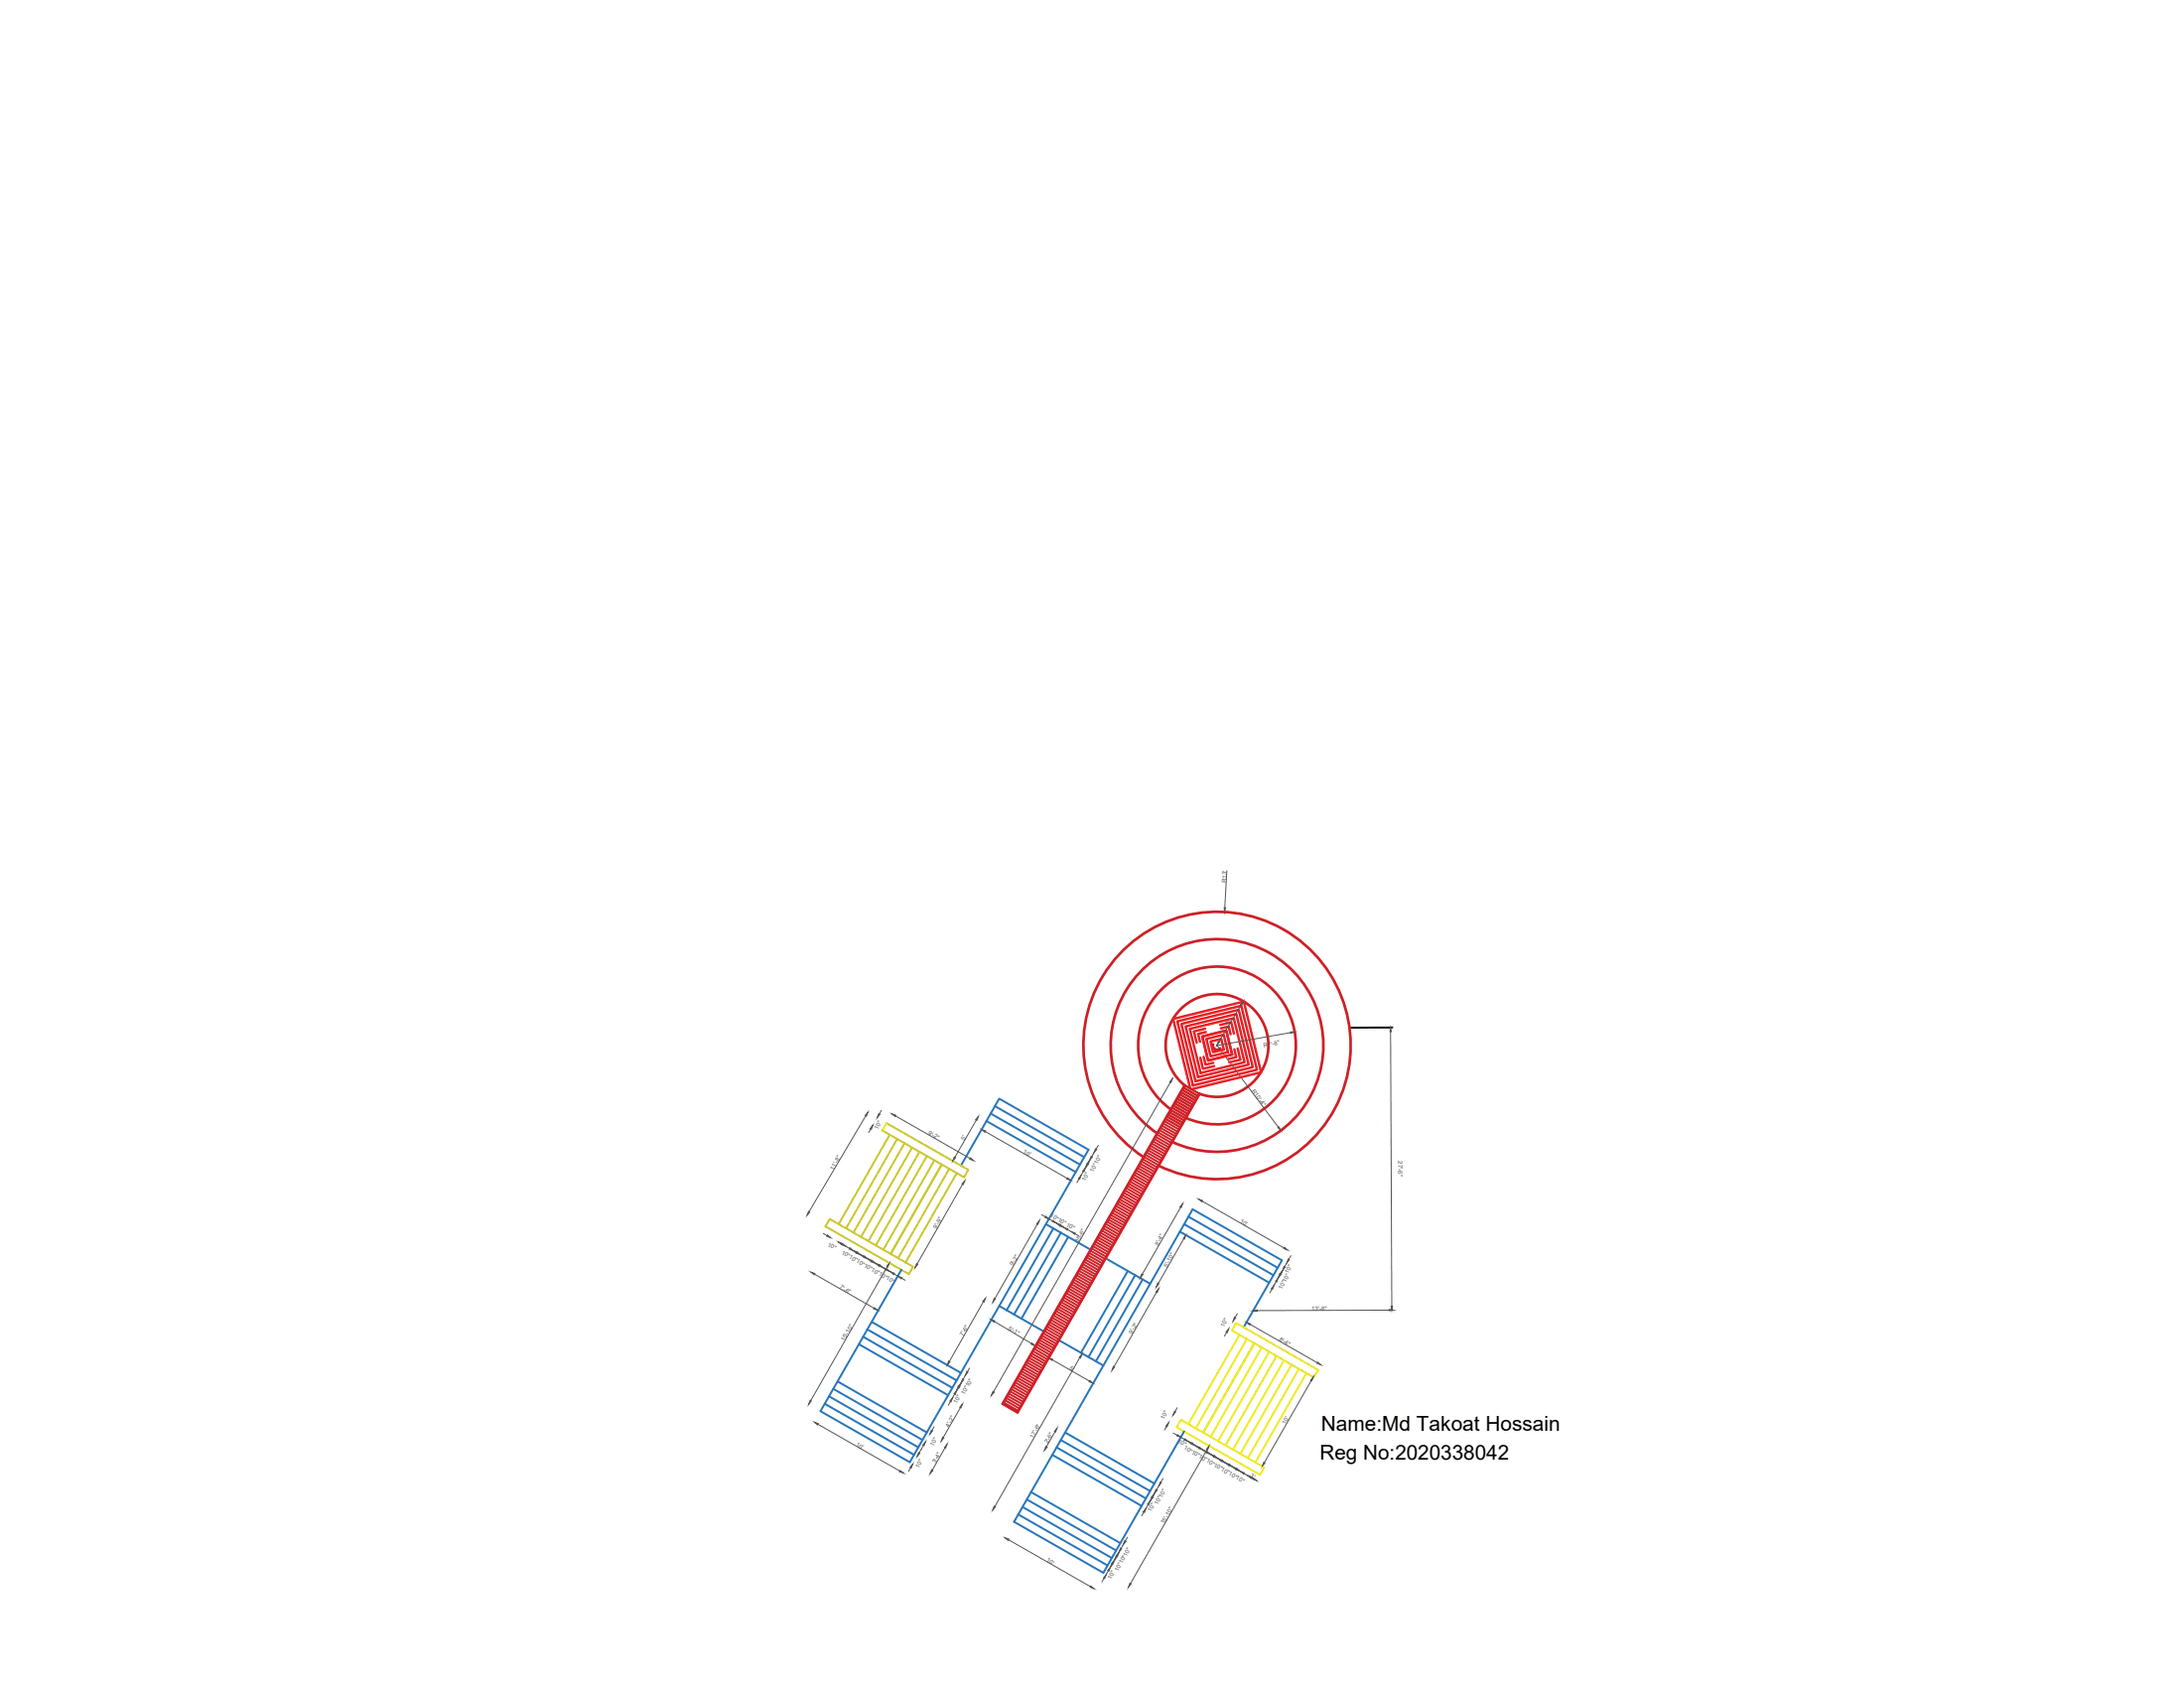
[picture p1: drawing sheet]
<svg xmlns="http://www.w3.org/2000/svg" width="279mm" height="216mm" viewBox="0 0 279 216" stroke-linecap="round" stroke-linejoin="round" font-family="sans-serif">
<!-- layer: 0 -->
<path d="M151.5 138.8a6.6 6.6 0 0 1 1.2-10.9 6.6 6.6 0 0 1 9.6 5.4 6.6 6.6 0 0 1-8.9 6.6M151.6 138.8l-23.3 40.8 1.9 1 23.3-40.7M155.2 133.6v.2l.2 .4M156.1 134.1l-.2 .1h-.4M146.3 148a17.1 17.1 0 0 1 1.1-29.2 17.1 17.1 0 0 1 25.4 14.5 17.1 17.1 0 0 1-24.6 15.8M148 144.9a13.6 13.6 0 0 1 1.2-23.1 13.6 13.6 0 0 1 20.1 11.5 13.6 13.6 0 0 1-19.4 12.7M149.8 141.9a10.1 10.1 0 0 1 1.1-17.1 10.1 10.1 0 0 1 14.9 8.5 10.1 10.1 0 0 1-14.1 9.7" fill="none" stroke="#cd2027" stroke-width=".35"/>
<g fill="none" stroke="#2776bb" stroke-width=".25">
<path d="M122.9 149.1l4.9-8.6 11.5 6.6-5.5 9.5M126.2 143.4l11.4 6.5M126.7 142.4l11.5 6.6M127.3 141.5l11.4 6.5M134.8 157.1l-6 10.5M135.7 157.7l-6 10.4M136.7 158.2l-6 10.5M139.5 159.8l-5.7-3.2-6 10.4 5.7 3.3M150.9 157.5l11.5 6.6M151.5 156.6l11.4 6.5M152 155.6l11.5 6.6M105.5 179.6l11.4 6.5"/>
<path d="M106.1 178.6l11.4 6.5M106.6 177.6l11.4 6.6M107.2 176.7l11.4 6.5M110.4 171l11.4 6.5M111 170l11.4 6.6M111.5 169.1l11.4 6.5M115.3 162.4l-5.4 9.5M127.8 167l-11.4 20-11.4-6.5 4.9-8.6 11.4 6.6M141.2 174.7l-11.5 19.9 11.5 6.6 4.8-8.6-11.4-6.5M141.4 160.9l5.7 3.3-5.9 10.5-5.8-3.3M144.3 162.6l-6 10.4M145.2 163.1l-5.9 10.5"/>
<path d="M146.2 163.6l-6 10.5M147.1 164.2l5.5-9.5 11.4 6.5-4.9 8.6M130.3 193.7l11.4 6.5M130.8 192.7l11.4 6.6M131.4 191.8l11.4 6.5M131.9 190.8l11.4 6.6M135.2 185.1l11.4 6.5M135.7 184.2l11.4 6.5M136.3 183.2l11.4 6.5M151.5 183.1l-5.5 9.5"/>
</g>
<g fill="none" stroke="#f1eb1f" stroke-width=".25">
<path d="M113.4 143.7l-.5 .9M159.1 169.8l-1-.6-.5 1 1 .5-6.6 11.4M159.5 171.3l-6.5 11.4M160.5 171.8l-6.6 11.4M161.4 172.4l-6.5 11.4M162.4 172.9l-6.6 11.4M163.3 173.4l-6.5 11.5M164.3 174l-6.6 11.4M165.2 174.5l-6.5 11.4M166.2 175.1l-6.6 11.4M167.1 175.6l-6.5 11.4M168.6 175.2l-.5 1"/>
<path d="M151.1 181.6l10.6 6.1-.5 .9-10.7-6.1z"/>
</g>
<g fill="none" stroke="#c8c92d" stroke-width=".25">
<path d="M106.2 155.9l10.6 6.1-.5 1-10.7-6.1zM112.9 144.6l9.5 5.4M113.4 143.7l10.5 5.9-.6 1-.9-.6-6.5 11.5M113.8 145.1l-6.5 11.5M114.8 145.7l-6.6 11.4M115.7 146.2l-6.5 11.4M116.7 146.8l-6.6 11.4M117.6 147.3l-6.5 11.4M118.6 147.9l-6.6 11.4M119.5 148.4l-6.5 11.4M120.5 149l-6.6 11.4M121.4 149.5l-6.5 11.4"/>
<path d="M160.5 171.8l-6.6 11.4"/>
</g>
<path d="M158.6 170.7l9.5 5.5M159.1 169.8l9.5 5.4" fill="none" stroke="#f8d731" stroke-width=".25"/>
<path d="M155.7 133.7h.1M178.1 131.4h-5.4" fill="none" stroke="#000" stroke-width=".25"/>
<g fill="none" stroke="#545454" stroke-width=".13">
<path d="M157 111.4l-.3 4.7M155.7 133.7l7.8 10.5M177.9 132l.2 35.1M110.8 142.7l-7.3 12.3M111.4 144.4l-.3 .5M112.8 142l-.3 .5M114.6 142.7l9.5 5.5M123.1 151.5l-5.8 10.2M124.9 143.3l-2.7 4.7M126 144.7l10.5 6M132.7 156.6l-5.4 9.5M151 154.4l-4.9 8.6"/>
<path d="M151.4 158.4l-3.2 5.8M153.8 153.6l10.5 6M104.2 163l7.6 4.3M113.5 162l-9.8 17.1M125.8 166.5l-4.3 7.6M127.2 169l4.8 2.9M134.6 173.9l4.8 2.8M138.1 173.6l-10.8 19.1M147.9 165.3l-5.4 9.5M156.9 170.4l-.3 .5M158.3 168l-.3 .5M159.9 169.4l8.6 4.9"/>
<path d="M167.7 176.6l-5.9 10.5M177.7 167.6h-16.8M104.6 182.2l10.5 6M120.9 185.2l-1.6 2.8M122.9 180.1l-2.2 3.8M129 196.9l10.5 6M149.2 182.4l-.2 .5M150.6 180.1l-.3 .4M154.4 185.4l-9.8 17.1"/>
</g>
<g fill="#545454" stroke="#545454" stroke-width=".13">
<path d="M139.4 176.6l.4 .3-.5-.2z"/>
<path d="M134.1 173.7l.6 .2-.1 .1z"/>
<path d="M138.4 173.2l-.2 .5-.1-.1z"/>
<path d="M127.2 192.6l.1 .1-.3 .5z"/>
<path d="M139.5 202.9l.5 .3-.5-.2z"/>
<path d="M128.6 196.7l.5 .2-.1 .1z"/>
<path d="M159.5 169.1l.5 .2-.1 .2z"/>
<path d="M168.5 174.2l.5 .4-.5-.2z"/>
<path d="M160.3 167.7l.6-.1v.1z"/>
<path d="M177.7 167.5l.6 .1-.6 .1z"/>
<path d="M153.3 153.4l.5 .2-.1 .1z"/>
<path d="M164.3 159.5l.4 .4-.5-.2z"/>
<path d="M146 162.9l.2 .1-.3 .5z"/>
<path d="M151.3 153.9l-.2 .6-.2-.1z"/>
<path d="M148.2 164.8l-.2 .5h-.1z"/>
<path d="M142.4 174.8h.2l-.4 .5z"/>
<path d="M148.1 164.1l.2 .1-.4 .4z"/>
<path d="M151.7 158l-.2 .5-.1-.1z"/>
<path d="M168 176.1l-.2 .5h-.1z"/>
<path d="M161.7 187l.1 .1-.3 .4z"/>
<path d="M157.9 168.5l.2 .1-.4 .4z"/>
<path d="M157.2 169.9l-.2 .6-.2-.1z"/>
<path d="M150.3 180.5l.1 .1-.3 .4z"/>
<path d="M149.5 182l-.2 .5-.1-.1z"/>
<path d="M156.6 116.1h.2l-.1 .6z"/>
<path d="M163.5 144.2l.1-.1 .3 .5z"/>
<path d="M126.7 168.7l.6 .2-.1 .2z"/>
<path d="M132 171.8l.4 .3-.5-.2z"/>
<path d="M133 156.1l-.2 .5-.2-.1z"/>
<path d="M127.2 166l.1 .1-.3 .5z"/>
<path d="M136.6 150.6l.4 .4-.5-.2z"/>
<path d="M125.6 144.5l.5 .2-.1 .1z"/>
<path d="M125.2 142.8l-.2 .5-.2-.1z"/>
<path d="M122.1 148l.1 .1-.3 .4z"/>
<path d="M124.1 148.1l.5 .4-.6-.2z"/>
<path d="M114.1 142.5l.5 .2-.1 .1z"/>
<path d="M178 167.1h.1v.5z"/>
<path d="M177.9 131.4l.1 .6h-.2z"/>
<path d="M123.4 151l-.2 .5-.1-.1z"/>
<path d="M117.3 161.6l.1 .1-.3 .4z"/>
<path d="M111.9 167.2l.4 .4-.5-.2z"/>
<path d="M103.7 162.7l.6 .2-.1 .1z"/>
<path d="M113.8 161.5l-.2 .6-.2-.1z"/>
<path d="M103.6 179.1l.2 .1-.4 .4z"/>
<path d="M115.2 188.1l.4 .3-.5-.2z"/>
<path d="M104.2 181.9l.5 .2-.1 .2z"/>
<path d="M121.2 184.7l-.2 .5-.2-.1z"/>
<path d="M119.2 188l.1 .1-.3 .4z"/>
<path d="M123.1 179.6l-.2 .5-.1-.1z"/>
<path d="M120.6 183.8l.1 .1-.3 .4z"/>
<path d="M112.4 142.4l.2 .1-.4 .5z"/>
<path d="M111.7 143.9l-.2 .5-.2-.1z"/>
<path d="M111 142.3l-.2 .5-.1-.1z"/>
<path d="M103.4 154.9l.2 .1-.4 .5z"/>
<path d="M126.1 166l-.2 .6-.2-.1z"/>
<path d="M121.4 174.1l.1 .1-.3 .4z"/>
<path d="M154.7 184.9l-.2 .5h-.2z"/>
<path d="M144.6 202.5l.1 .1-.3 .4z"/>
</g>
<g fill="none" stroke="#cd2027" stroke-width=".25">
<path d="M150.9 140l1.9 1M151.1 139.7l1.9 1.1M151.2 139.4l1.9 1.1M151.4 139.1l1.9 1.1M151.6 138.8l1.9 1.1M139.5 160l1.9 1M139.6 159.7l1.9 1.1M139.8 159.4l1.9 1.1M140 159.1l1.9 1.1M140.1 158.8l1.9 1.1M140.3 158.5l1.9 1.1M140.4 158.2l2 1.1"/>
<path d="M140.6 158l1.9 1M140.8 157.7l1.9 1M140.9 157.4l1.9 1.1M141.1 157.1l1.9 1.1M141.3 156.8l1.9 1.1M141.4 156.5l1.9 1.1M141.6 156.2l1.9 1.1M141.8 156l1.9 1M141.9 155.7l1.9 1M142.1 155.4l1.9 1.1M142.2 155.1l1.9 1.1M142.4 154.8l1.9 1.1"/>
<path d="M142.6 154.5l1.9 1.1M142.7 154.2l1.9 1.1M142.9 153.9l1.9 1.1M143.1 153.7l1.9 1M143.2 153.4l1.9 1.1M143.4 153.1l1.9 1.1M143.6 152.8l1.9 1.1M143.7 152.5l1.9 1.1M143.9 152.2l1.9 1.1M144.1 151.9l1.9 1.1M144.2 151.7l1.9 1.1M144.4 151.4l1.9 1.1"/>
<path d="M144.5 151.1l1.9 1.1M144.7 150.8l1.9 1.1M144.9 150.5l1.9 1.1M145 150.2l1.9 1.1M145.2 149.9l1.9 1.1M145.4 149.7l1.9 1.1M145.5 149.4l1.9 1.1M145.7 149.1l1.9 1.1M145.8 148.8l1.9 1.1M146 148.5l1.9 1.1M146.2 148.2l1.9 1.1M146.3 148l1.9 1"/>
<path d="M146.5 147.7l1.9 1.1M146.7 147.4l1.9 1.1M146.8 147.1l1.9 1.1M147 146.8l1.9 1.1M147.1 146.5l1.9 1.1M147.3 146.2l1.9 1.1M147.5 146l1.9 1.1M147.6 145.7l1.9 1.1M147.8 145.4l1.9 1.1M148 145.1l1.9 1.1M148.1 144.8l1.9 1.1M148.3 144.5l1.9 1.1"/>
<path d="M148.4 144.2l1.9 1.1M148.6 144l1.9 1.1M148.8 143.7l1.9 1.1M148.9 143.4l1.9 1.1M149.1 143.1l1.9 1.1M149.3 142.8l1.9 1.1M149.4 142.5l1.9 1.1M149.6 142.3l1.9 1M149.8 142l1.9 1M149.9 141.7l1.9 1.1M150.1 141.4l1.9 1.1M150.3 141.1l1.9 1.1"/>
<path d="M150.4 140.8l1.9 1.1M150.6 140.5l1.9 1.1M150.7 140.3l1.9 1M128.4 179.4l1.9 1.1M128.5 179.1l1.9 1.1M128.7 178.8l1.9 1.1M128.9 178.5l1.9 1.1M129 178.2l1.9 1.1M129.2 177.9l1.9 1.1M129.3 177.7l1.9 1M129.5 177.4l1.9 1.1M129.7 177.1l1.9 1.1"/>
<path d="M129.8 176.8l1.9 1.1M130 176.5l1.9 1.1M130.2 176.2l1.9 1.1M130.3 175.9l1.9 1.1M130.5 175.7l1.9 1M130.7 175.4l1.9 1.1M130.8 175.1l1.9 1.1M131 174.8l1.9 1.1M131.2 174.5l1.9 1.1M131.3 174.2l1.9 1.1M131.5 173.9l1.9 1.1M131.6 173.7l1.9 1"/>
<path d="M131.8 173.4l1.9 1M132 173.1l1.9 1.1M132.1 172.8l1.9 1.1M132.3 172.5l1.9 1.1M132.5 172.2l1.9 1.1M132.6 171.9l1.9 1.1M132.8 171.7l1.9 1M132.9 171.4l1.9 1M133.1 171.1l1.9 1.1M133.3 170.8l1.9 1.1M133.4 170.5l1.9 1.1M133.6 170.2l1.9 1.1"/>
<path d="M133.8 169.9l1.9 1.1M133.9 169.6l1.9 1.1M134.1 169.4l1.9 1.1M134.2 169.1l1.9 1.1M134.4 168.8l1.9 1.1M134.6 168.5l1.9 1.1M134.7 168.2l1.9 1.1M134.9 167.9l1.9 1.1M135.1 167.7l1.9 1M135.2 167.4l1.9 1.1M135.4 167.1l1.9 1.1M135.5 166.8l2 1.1"/>
<path d="M135.7 166.5l1.9 1.1M135.9 166.2l1.9 1.1M136 165.9l1.9 1.1M136.2 165.7l1.9 1M136.4 165.4l1.9 1.1M136.5 165.1l1.9 1.1M136.7 164.8l1.9 1.1M136.9 164.5l1.9 1.1M137 164.2l1.9 1.1M137.2 163.9l1.9 1.1M137.4 163.7l1.9 1.1M137.5 163.4l1.9 1.1"/>
<path d="M137.7 163.1l1.9 1.1M137.8 162.8l2 1.1M138 162.5l1.9 1.1M138.2 162.2l1.9 1.1M138.3 161.9l1.9 1.1M138.5 161.7l1.9 1.1M138.7 161.4l1.9 1.1M138.8 161.1l1.9 1.1M139 160.8l1.9 1.1M139.1 160.5l2 1.1M139.3 160.2l1.9 1.1"/>
</g>
<!-- layer: dimantion -->
<g fill="none" stroke="#ed1f24" stroke-width=".31">
<path d="M150.6 130.6l8.2-2 2 8.2-8.2 2zM151.1 131l7.4-1.8 1.8 7.3-7.4 1.8zM151.7 131.3l6.5-1.6 1.5 6.5-6.4 1.6zM152.2 131.6l5.6-1.4 1.4 5.7-5.6 1.3zM152.3 139.2l-2.2-8.9 9-2.2 2.2 9-8.9 2.2M153.6 135.3l.3 1.4 1.4-.3M153.8 132.6l3.1-.8 .7 3.1-3 .7zM154 135.2l.2 1 1-.3M154.2 131.6l-1.5 .3 .4 1.5M154.3 132l-1 .2 .2 1M154.3 132.9l2.3-.6 .5 2.3-2.2 .5zM154.9 133.2l1.3-.3 .4 1.3-1.4 .4z"/>
<path d="M156.1 131.1l1.4-.3 .4 1.4M156.2 131.5l1-.2 .2 1M157.9 134.2l.2 1-1 .3M158.3 134.1l.4 1.4-1.4 .4"/>
</g>
<g fill="none" stroke="#545454" stroke-width=".13">
<path d="M149.7 138.4l-22.6 39.6M158.8 128.5l-2.9 4.7M165.1 132.1l-9.4 1.6M105.3 157.8l.5 .3M107.2 158.9l1.5 .8M109.2 160l4.7 2.7M133.2 155.4l.5 .2M134.2 155.9l.5 .3M135.1 156.4l1 .6M136.6 157.3l.4 .2M137.5 157.8l.5 .3M138 150.8l-.2 .5"/>
<path d="M138.6 149.8l-.3 .5M139.4 148.4l-.5 1M139.9 147.5l-.2 .4M140.5 146.5l-.3 .5M114.4 162.9l.5 .3M115.3 163.5l.5 .3M121.6 179.3l-.3 .4M122.1 178.3l-.2 .5M123 176.9l-.6 .9M123.5 175.9l-.3 .5M124 175l-.2 .4M162.7 164.9l-.3 .5"/>
<path d="M163.3 163.9l-.3 .5M164.1 162.5l-.6 .9M164.6 161.5l-.3 .5M165.2 160.6l-.3 .5M116.5 187.7l-.3 .5M118.1 184.9l-.5 .9M119.5 182.5l-.3 .5M135 183.1l-1.1 1.9M143.2 198.5l-1.1 1.9M143.7 197.6l-.3 .5M144.2 196.6l-.2 .5M146.3 193.4l-.3 .5"/>
<path d="M146.9 192.5l-.3 .4M147.7 191l-.6 1M148.2 190.1l-.2 .5M148.8 189.1l-.3 .5M150.1 183.3l.5 .3M151.1 183.8l.4 .3M152 184.4l6.7 3.8M159.1 188.5l.5 .2M160.3 189.1l-.2-.1 .5 .3M141.2 201.9l-.2 .4M141.8 200.9l-.3 .5"/>
</g>
<g fill="#545454" stroke="#545454" stroke-width=".13">
<path d="M155.9 133.2l.1 .1-.3 .4z"/>
<path d="M159.1 128.1l-.2 .5-.2-.1z"/>
<path d="M165.1 132h.6l-.6 .2z"/>
<path d="M150 137.9l-.2 .6-.1-.1z"/>
<path d="M127 178l.2 .1-.4 .4z"/>
<path d="M105.9 158l.4 .3-.5-.2z"/>
<path d="M107.2 158.9l.6 .1-.1 .2z"/>
<path d="M107.8 159l.4 .4-.5-.2z"/>
<path d="M109.2 160l.5 .1-.1 .2z"/>
<path d="M108.7 159.6l.5 .4-.6-.2z"/>
<path d="M110.1 160.5l.5 .2-.1 .1z"/>
<path d="M109.7 160.1l.4 .4-.5-.2z"/>
<path d="M111.1 161l.5 .2-.1 .2z"/>
<path d="M110.6 160.7l.5 .3-.6-.2z"/>
<path d="M112 161.6l.5 .2-.1 .1z"/>
<path d="M111.6 161.2l.4 .4-.5-.2z"/>
<path d="M113 162.1l.5 .2-.1 .2z"/>
<path d="M112.5 161.8l.5 .3-.6-.2z"/>
<path d="M113.9 162.7l.5 .2-.1 .1z"/>
<path d="M113.5 162.3l.4 .4-.5-.2z"/>
<path d="M114.9 163.2l.5 .2-.1 .2z"/>
<path d="M141.5 201.4l-.2 .5-.1-.1z"/>
<path d="M142.2 199.9l.2 .1-.3 .4z"/>
<path d="M142.1 200.4l-.2 .6-.2-.1z"/>
<path d="M142.8 199l.2 .1-.4 .4z"/>
<path d="M142.6 199.5l-.2 .5-.2-.1z"/>
<path d="M143.3 198l.2 .1-.3 .4z"/>
<path d="M143.2 198.5l-.2 .6-.2-.1z"/>
<path d="M143.9 197.1l.2 .1-.4 .4z"/>
<path d="M146.6 192.9l-.2 .6-.2-.1z"/>
<path d="M147.3 191.5l.2 .1-.4 .4z"/>
<path d="M147.1 192l-.1 .5-.2-.1z"/>
<path d="M147.9 190.5l.1 .1-.3 .4z"/>
<path d="M147.7 191l-.2 .6-.2-.1z"/>
<path d="M148.4 189.6h.2l-.4 .5z"/>
<path d="M133.8 185l.2 .1-.4 .4z"/>
<path d="M135.2 182.6l-.2 .6-.1-.1z"/>
<path d="M150.6 183.5l.5 .3-.6-.2z"/>
<path d="M152 184.4l.5 .2-.1 .1z"/>
<path d="M151.6 184l.4 .4-.5-.2z"/>
<path d="M153 184.9l.5 .2-.1 .2z"/>
<path d="M152.5 184.6l.5 .3-.6-.2z"/>
<path d="M153.9 185.5l.5 .2-.1 .1z"/>
<path d="M153.5 185.1l.4 .4-.5-.2z"/>
<path d="M154.9 186l.5 .2-.1 .2z"/>
<path d="M154.4 185.7l.5 .3-.6-.2z"/>
<path d="M155.8 186.6l.5 .2-.1 .1z"/>
<path d="M155.4 186.2l.4 .4-.5-.2z"/>
<path d="M156.8 187.1l.5 .2-.1 .1z"/>
<path d="M156.3 186.8l.5 .3-.6-.2z"/>
<path d="M157.7 187.6l.5 .2-.1 .2z"/>
<path d="M157.3 187.3l.4 .3-.5-.2z"/>
<path d="M158.7 188.2l.5 .2-.1 .1z"/>
<path d="M158.2 187.8l.5 .4-.6-.2z"/>
<path d="M159.6 188.7l.5 .2v.2z"/>
<path d="M160.3 189l.5 .4-.5-.2z"/>
<path d="M164.8 161l.2 .1-.4 .4z"/>
<path d="M164.1 162.5l-.2 .5-.2-.1z"/>
<path d="M164.3 162l.1 .1-.3 .4z"/>
<path d="M163.5 163.4l-.2 .6-.1-.1z"/>
<path d="M163.7 162.9l.2 .1-.4 .4z"/>
<path d="M163 164.4l-.2 .5-.2-.1z"/>
<path d="M137 157.5l.6 .2-.1 .2z"/>
<path d="M135.7 156.6l.4 .4-.5-.2z"/>
<path d="M136.1 157l.5 .2-.1 .1z"/>
<path d="M134.7 156.1l.4 .3-.5-.2z"/>
<path d="M135.1 156.4l.6 .2-.1 .2z"/>
<path d="M133.8 155.6l.4 .3-.5-.2z"/>
<path d="M138.3 150.3l-.2 .5-.1-.1z"/>
<path d="M139.1 148.8l.1 .1-.3 .5z"/>
<path d="M138.9 149.4l-.2 .5-.2-.1z"/>
<path d="M139.6 147.9l.2 .1-.4 .4z"/>
<path d="M139.4 148.4l-.2 .5-.1-.1z"/>
<path d="M140.1 146.9l.2 .1-.4 .5z"/>
<path d="M116.8 187.3l-.2 .5-.2-.1z"/>
<path d="M117.5 185.8l.2 .1-.4 .4z"/>
<path d="M118.4 184.4l-.2 .5-.1-.1z"/>
<path d="M119.2 182.9l.1 .1-.3 .4z"/>
<path d="M121.9 178.8l-.2 .5-.2-.1z"/>
<path d="M122.6 177.3l.2 .1-.4 .4z"/>
<path d="M122.4 177.8l-.2 .6-.1-.1z"/>
<path d="M123.1 176.4h.2l-.3 .5z"/>
<path d="M123 176.9l-.2 .5-.2-.1z"/>
<path d="M123.7 175.4l.1 .1-.3 .4z"/>
</g>
<g font-size="2.6">
<text x="169" y="183">Name:Md Takoat Hossain</text>
<text x="168.9" y="186.7">Reg No:2020338042</text>
</g>
<g font-size=".8" fill="#545454">
<text x="156.9" y="112.9" transform="rotate(-86 156.9 112.9)">R13'</text>
<text x="157.2" y="131.1" transform="rotate(-59 157.2 131.1)">5'</text>
<text x="161.7" y="134" transform="rotate(-10 161.7 134)">R7'-8&quot;</text>
<text x="160.1" y="139.5" transform="rotate(53 160.1 139.5)">R10'-4&quot;</text>
<text x="106.6" y="149.7" transform="rotate(-59 106.6 149.7)">11'-8&quot;</text>
<text x="112.3" y="144.5" transform="rotate(-60 112.3 144.5)">10&quot;</text>
<text x="118.7" y="145.1" transform="rotate(30 118.7 145.1)">9'-2&quot;</text>
<text x="123.4" y="145.9" transform="rotate(-60 123.4 145.9)">5'</text>
<text x="130.8" y="147.5" transform="rotate(30 130.8 147.5)">10'</text>
<text x="139.8" y="149.9" transform="rotate(-60 139.8 149.9)">10&quot;10&quot;</text>
<text x="178.9" y="148.5" transform="rotate(89 178.9 148.5)">27'-6&quot;</text>
<text x="134.3" y="155.6" transform="rotate(30 134.3 155.6)">10&quot;10&quot;10&quot;</text>
<text x="138.8" y="151.1" transform="rotate(-60 138.8 151.1)">10&quot;</text>
<text x="105.8" y="159.4" transform="rotate(30 105.8 159.4)">10&quot;</text>
<text x="107.6" y="160.4" transform="rotate(30 107.6 160.4)">10&quot;10&quot;10&quot;10&quot;10&quot;10&quot;10&quot;</text>
<text x="119.8" y="157.2" transform="rotate(-60 119.8 157.2)">9'-9&quot;</text>
<text x="129.6" y="162" transform="rotate(-60 129.6 162)">9'-2&quot;</text>
<text x="137.9" y="159" transform="rotate(-60 137.9 159)">35'-6&quot;</text>
<text x="148.2" y="159.4" transform="rotate(-61 148.2 159.4)">8'-4&quot;</text>
<text x="158.6" y="156.3" transform="rotate(29 158.6 156.3)">10'</text>
<text x="107.4" y="164.8" transform="rotate(30 107.4 164.8)">7'-6&quot;</text>
<text x="149.3" y="162.1" transform="rotate(-60 149.3 162.1)">5'-10&quot;</text>
<text x="164" y="165" transform="rotate(-60 164 165)">10&quot;10&quot;</text>
<text x="164.8" y="162.9" transform="rotate(-60 164.8 162.9)">10&quot;</text>
<text x="167.8" y="167.6">13'-8&quot;</text>
<text x="108" y="171.6" transform="rotate(-60 108 171.6)">15'-10&quot;</text>
<text x="123.2" y="171" transform="rotate(-61 123.2 171)">7'-6&quot;</text>
<text x="128.9" y="170" transform="rotate(31 128.9 170)">5'-1&quot;</text>
<text x="144.8" y="170.7" transform="rotate(-60 144.8 170.7)">9'-2&quot;</text>
<text x="156.6" y="169.8" transform="rotate(-60 156.6 169.8)">10&quot;</text>
<text x="163.6" y="171.5" transform="rotate(30 163.6 171.5)">8'-4&quot;</text>
<text x="122.4" y="179.5" transform="rotate(-60 122.4 179.5)">10&quot;</text>
<text x="123.4" y="178.4" transform="rotate(-60 123.4 178.4)">10&quot;10&quot;</text>
<text x="136.8" y="175.1" transform="rotate(30 136.8 175.1)">5'</text>
<text x="109.4" y="184.9" transform="rotate(30 109.4 184.9)">10'</text>
<text x="119.4" y="185" transform="rotate(-59 119.4 185)">10&quot;</text>
<text x="121.4" y="182.6" transform="rotate(-60 121.4 182.6)">4'-2&quot;</text>
<text x="132.2" y="184" transform="rotate(-60 132.2 184)">17'-6&quot;</text>
<text x="134" y="184.7" transform="rotate(-61 134 184.7)">2'-6&quot;</text>
<text x="148.9" y="181.6" transform="rotate(-60 148.9 181.6)">10&quot;</text>
<text x="150.6" y="184.5" transform="rotate(30 150.6 184.5)">10&quot;</text>
<text x="151.4" y="185.4" transform="rotate(30 151.4 185.4)">10&quot;10&quot;10&quot;10&quot;10&quot;10&quot;10&quot;10&quot;</text>
<text x="164.5" y="182.3" transform="rotate(-60 164.5 182.3)">10'</text>
<text x="117.6" y="187.8" transform="rotate(-60 117.6 187.8)">10&quot;</text>
<text x="119.7" y="187.3" transform="rotate(-61 119.7 187.3)">3'-4&quot;</text>
<text x="159.9" y="188.9" transform="rotate(30 159.9 188.9)">1'</text>
<text x="147.2" y="193.5" transform="rotate(-60 147.2 193.5)">10&quot;</text>
<text x="148.1" y="192.6" transform="rotate(-60 148.1 192.6)">10&quot;10&quot;</text>
<text x="148.9" y="195" transform="rotate(-60 148.9 195)">15'-10&quot;</text>
<text x="133.8" y="199.7" transform="rotate(30 133.8 199.7)">10'</text>
<text x="142.1" y="202.1" transform="rotate(-60 142.1 202.1)">10&quot;</text>
<text x="143" y="201" transform="rotate(-60 143 201)">10&quot;10&quot;10&quot;</text>
</g>
</svg>
